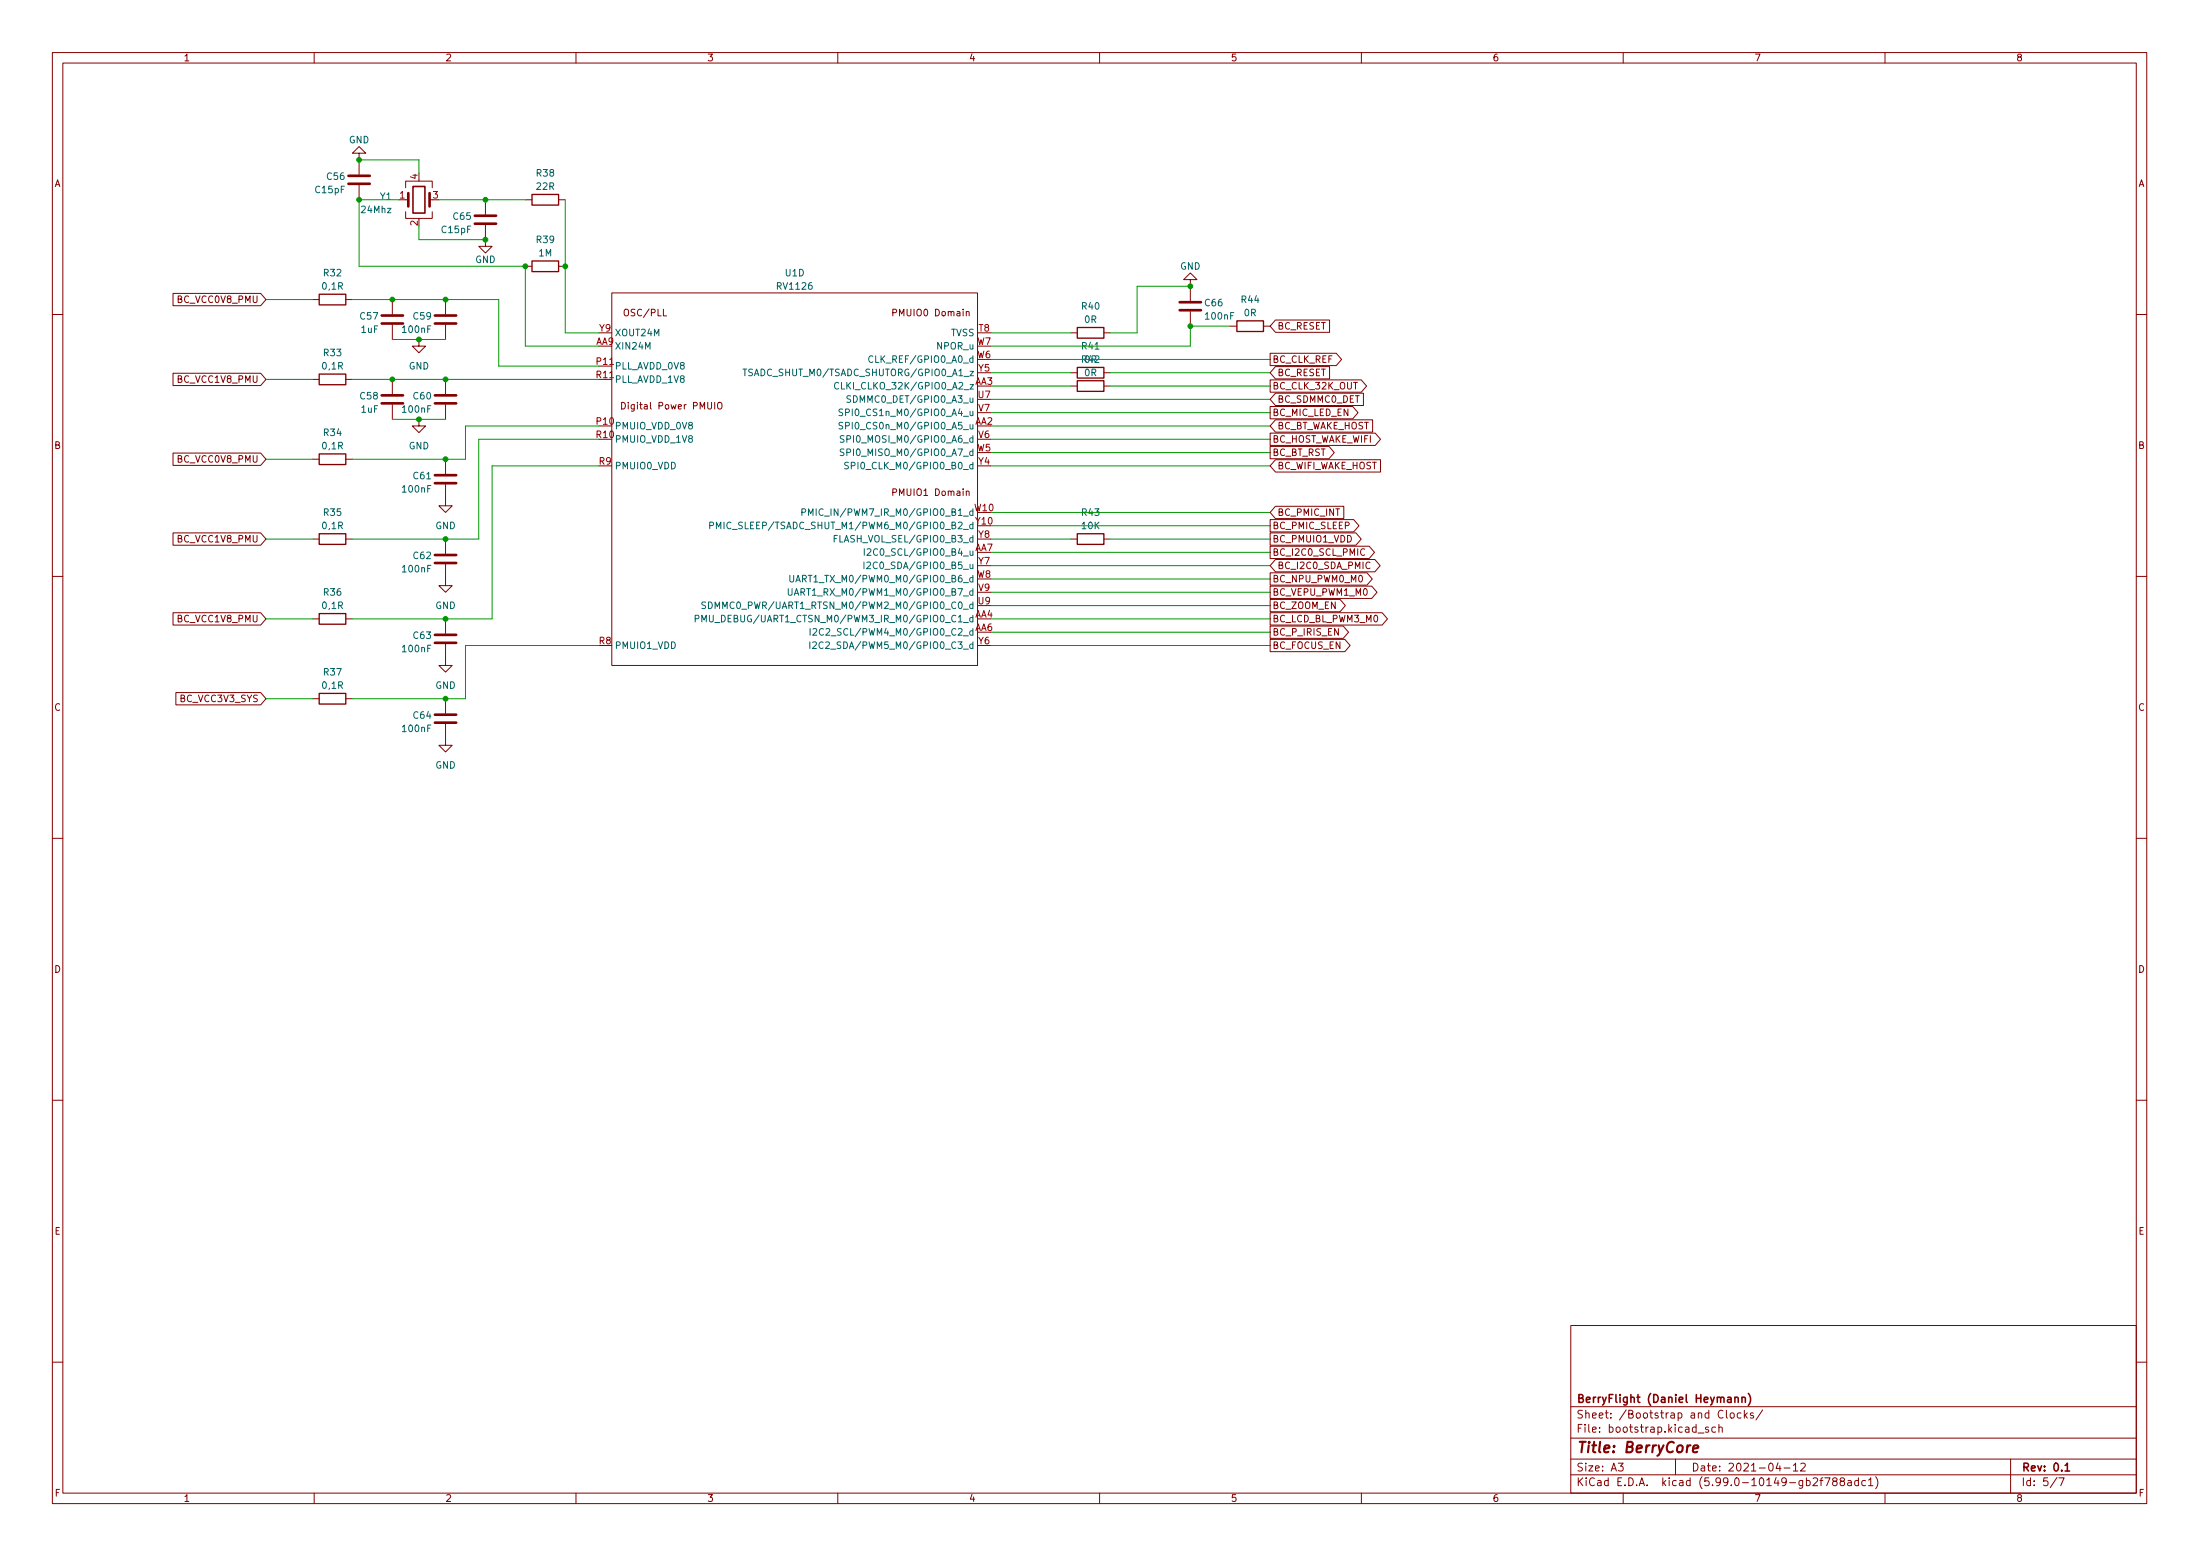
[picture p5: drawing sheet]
<svg xmlns="http://www.w3.org/2000/svg" width="420mm" height="297mm" viewBox="0 0 420 297" stroke-linecap="round" stroke-linejoin="round" font-family="sans-serif">
<g fill="none" stroke="#840000" stroke-width=".19">
<path d="M10 10h400v277h-400zM12 12h396v273h-396zM60 10v2M110 10v2M160 10v2M210 10v2M260 10v2M310 10v2M360 10v2M68.6 29.2h-1.3l1.3-1.2 1.2 1.2h-1.2v4.1M68.6 35.3v2.8M77.5 35.9v-1.3h5v1.3"/>
<path d="M77.5 38.1h.5M82 38.1h.5M92.7 38.1v2.8M100.3 38.1h1.3M106.7 38.1h1.2M33 56h16.8l1 1.2-1 1.2h-16.8zM59.7 57.2h1.3M66 57.2h1.3M74.9 57.2v2.8M77.5 40.4v1.3h5v-1.3M85.1 57.2v2.8M92.7 43v4h-1.3l1.3 1.3 1.3-1.3h-1.3"/>
<path d="M100.3 50.8h1.3M106.7 50.8h1.2M116.8 55.9h69.9v71.1h-69.9zM184.5 59.6l.2-.1h.3l.1 .8M227.3 53.4h1.3l-1.3-1.3-1.2 1.3h1.2v4M227.3 59.5v2.8M10 60h2M33 71.3h16.8l1 1.1-1 1.2h-16.8zM59.7 72.4h1.3M66 72.4h1.3M74.9 62v2.8M74.9 72.4v2.8"/>
<path d="M74.9 77.3v2.7M80 64.8v1.3h-1.3l1.3 1.2 1.3-1.2h-1.3M85.1 62v2.8M85.1 72.4v2.8M85.1 77.3v2.7M118.7 76.8a.64 .64 0 0 1 .7 .6 .64 .64 0 0 1-.7 .7zM137.2 76.9l.1-.1a.43 .43 0 0 1 .6 .4v.5a.42 .42 0 0 1-.4 .4 .42 .42 0 0 1-.5-.4zM204.5 63.5h1.2M204.5 71.2h1.2M204.5 73.7h1.2M210.8 63.5h1.3M210.8 71.2h1.3"/>
<path d="M210.8 73.7h1.3M234.9 62.3h1.3M241.3 62.3h1.3M242.6 77.6h15.7l1.1 1.2-1.1 1.2h-15.7zM242.6 67.4h12.6l1 1.2-1 1.2h-12.6zM242.6 72.5h17.4l1 1.2-1 1.2h-17.4zM243.6 61.1h10.3v2.3h-10.3l-1-1.1zM243.6 75.1h16.8v2.3h-16.8l-1-1.2zM243.6 70h10.3v2.3h-10.3l-1-1.1zM408 60h2M33 86.5h16.8l1 1.2-1 1.1h-16.8zM59.7 87.7h1.3"/>
<path d="M66 87.7h1.3M80 80v1.3h-1.3l1.3 1.3 1.3-1.3h-1.3M85.1 92.5v4.1h-1.3l1.3 1.2 1.3-1.2h-1.3M85.1 87.7v2.8M184.5 93.9l.2-.2 .3 .1 .1 .8M242.6 99.2h15.9l1 1.2-1 1.1h-15.9zM242.6 82.7h20l1.1 1.2-1.1 1.1h-20zM242.6 85.2h11.2l1 1.2-1 1.2h-11.2zM243.6 87.8h20.1v2.3h-20.1l-1-1.2zM243.6 96.7h13v2.3h-13l-1-1.2zM243.6 80.1h18.5v2.4h-18.5l-1-1.2zM10 110h2"/>
<path d="M33 117h16.8l1 1.1-1 1.2h-16.8zM33 101.7h16.8l1 1.2-1 1.2h-16.8zM59.7 102.9h1.3M59.7 118.1h1.3M66 102.9h1.3M66 118.1h1.3M85.1 107.7v4.1h-1.3l1.3 1.3 1.3-1.3h-1.3M85.1 102.9v2.8M85.1 118.1v2.8M204.5 102.9h1.2M210.8 102.9h1.3M242.6 119.5h13.9l1 1.2-1 1.2h-13.9z"/>
<path d="M242.6 109.4h18.5l1 1.1-1 1.2h-18.5zM242.6 111.9h19.4l1 1.2-1 1.1h-19.4zM242.6 104.3h18.9l1 1.1-1 1.2h-18.9zM242.6 101.7h16.4l1 1.2-1 1.2h-16.4zM242.6 114.4h13.3l1 1.2-1 1.2h-13.3zM242.6 117h21.4l1 1.1-1 1.2h-21.4zM243.6 106.8h19l1 1.2-1 1.2h-19l-1-1.2zM260.6 104.9a.6 .6 0 0 0-.8 .4 .6 .6 0 0 0 .6 .7l.2-.1M408 110h2M33.6 132.2h16.2l1 1.2-1 1.2h-16.2zM59.7 133.4h1.3M66 133.4h1.3"/>
<path d="M85.1 123v4h-1.3l1.3 1.3 1.3-1.3h-1.3M85.1 138.2v4.1h-1.3l1.3 1.2 1.3-1.2h-1.3M85.1 133.4v2.8M242.6 122.1h14.2l1.1 1.1-1.1 1.2h-14.2zM10 160h2M408 160h2M10 210h2M408 210h2M300 253h108v32h-108zM10 260h2M300 278.5h108M300 274.5h108"/>
<path d="M300 268.5h108M309.1 279.3h.9l-.5 .6 .4 .1v.7l-.2 .1-.6-.1M320 278.5v3M324.3 273.6h1.1M326.3 272.5l-.4-.1-.2 .2 .1 .2 .5 .2v.3h-.6M327.6 272.5l-.4-.1-.3 .3 .2 .6h.5M328.3 272.6l.2-.2 .4 .1v.9M328.3 271.9v1.5M329.7 269.2v1.3l.2 .2M330.6 269.8l.3-.1 .3 .3v.4l-.3 .3-.3-.1-.2-.2zM332.5 269.8l-.4-.1-.3 .3 .1 .6h.6M333.1 269.2v1.5"/>
<path d="M333.3 270.1l.4 .6M333.7 269.7l-.6 .6M334.9 269.8l-.4-.1-.2 .2 .1 .2 .5 .2v.3h-.6M336.6 269.1l-1.2 2M339.6 279.2l-.4 1.1h.9M339.9 279.8v1M342.5 279.7l.4-.4v1.5M343.9 279.5l.6-.2 .2 .2 .1 .2-1 1.1h1M384 278.5v6.5M408 260h2M60 285v2M110 285v2"/>
<path d="M160 285v2M210 285v2M260 285v2M300 281.5h108M310 285v2M340.7 280.2h1.2M342.5 280.8h.9M346.3 282.3l.5-.2 .3 .2v.2l-.9 1.1h.9M347.6 282.6h.5M348.1 282.1l-.3 .2v1.3M348.5 282.1h1l-.6 1.5M350.3 282.8l-.3-.3 .1-.2 .2-.2 .4 .1 .2 .2-.1 .2-.7 .2-.1 .2 .1 .5 .2 .1h.3l.3-.3-.1-.4-.2-.1"/>
<path d="M351.7 282.8l-.3-.3 .1-.2 .2-.2 .4 .1 .2 .2-.1 .2-.6 .2-.2 .2 .1 .5 .2 .1h.3l.3-.3-.1-.4-.2-.1M352.9 282.7h.6l.1 .9M353.6 283h-.5a.29 .29 0 0 0-.3 .3 .29 .29 0 0 0 .3 .3l.5-.1M354.9 282.7l-.4-.1-.3 .3 .2 .6h.5M354.9 282.1v1.5M356.3 282.7l-.4-.1-.3 .3 .1 .6h.6M356.8 282.5l.5-.4v1.5M356.8 283.6h.9M358.2 281.9a1.72 1.72 0 0 1 0 2.3M360 285v2M392.9 282l-1.3 2M393.2 282.1h1l-.6 1.5"/>
</g>
<path d="M78.9 35.6h2.3v5.1h-2.3zM331.3 266.9l.2-.2 .4 .1 .1 .9M331.3 266.7v1M332.7 266.9l.2-.2 .4 .1v.9M332.7 266.7v1M333.9 266a1.72 1.72 0 0 1 0 2.3M394.4 279.7l.4-.4v1.5M394.4 280.8h.9" fill="none" stroke="#840000" stroke-width=".3"/>
<path d="M323.3 276.6l1-.2v-.4h-.8l-.2 1 .2 .2 .6-.1" fill="none" stroke="#840000" stroke-width=".4"/>
<g fill="none" stroke="#840000" stroke-width=".25">
<path d="M101.6 37.1h5.1v2.1h-5.1zM61 56.2h5v2h-5zM101.6 49.8h5.1v2.1h-5.1zM61 71.4h5v2h-5zM205.7 62.5h5.1v2.1h-5.1zM205.7 70.1h5.1v2.1h-5.1zM205.7 72.7h5.1v2h-5.1zM236.2 61.3h5.1v2h-5.1zM61 86.7h5v2h-5zM61 117.1h5v2.1h-5zM61 101.9h5v2h-5zM205.7 101.9h5.1v2h-5.1z"/>
<path d="M61 132.4h5v2h-5z"/>
</g>
<g fill="none" stroke="#840000" stroke-width=".51">
<path d="M66.5 35.1h4.1M66.5 33.6h4.1M78 36.9v2.5M82 36.9v2.5M90.7 42.7h4M90.7 41.2h4M225.3 59.2h4.1M225.3 57.7h4.1M72.9 61.8h4.1M72.9 60.2h4.1M72.9 77h4.1M72.9 75.5h4.1"/>
<path d="M83.1 61.8h4M83.1 60.2h4M83.1 77h4M83.1 75.5h4M83.1 92.2h4M83.1 90.7h4M83.1 107.5h4M83.1 106h4M83.1 138h4M83.1 136.4h4M83.1 122.7h4M83.1 121.2h4"/>
</g>
<g fill="none" stroke="#006464" stroke-width=".19">
<path d="M141.9 70.5h.7M142.3 70.5v1.2M160.2 73.1a.6 .6 0 0 0-.9 .4 .6 .6 0 0 0 .6 .8l.3-.1M160.9 78.1h-.4l-.2 .1v.4l.5 .2 .1 .3-.2 .3-.5-.1M161.5 78.7h.6l.1-.2v-.3l-.7-.1v1.3M162.5 75.6l-.5-.1-.2 .2v.3l.5 .3 .2 .3-.3 .2h-.5M166.7 68a.6 .6 0 0 0-.8 .5 .6 .6 0 0 0 .6 .7l.2-.1M153.1 97.8l.7-.1 .1-.1-.1-.3-.7-.2v1.3M154.4 98.4v-1.3l.4 .9 .5-.9v1.3M160.9 80.7l-.4-.1-.2 .1v.4l.5 .2 .1 .3-.2 .3-.5-.1M161.2 83.2h-.5l-.2 .1v.3l.6 .3 .1 .3-.3 .2h-.4M161.2 85.8l-.5-.1-.2 .1v.4l.6 .2 .1 .3-.3 .3-.4-.1"/>
<path d="M161.5 81.3l.6-.1 .1-.2v-.3l-.7-.1v1.3M162 88.3l-.4-.1-.2 .2v.3l.5 .3 .1 .3-.2 .2h-.5M132.8 118.1h.6l.1-.2-.1-.3-.6-.1v1.2M134 118.7v-1.2l.5 .9 .4-.9v1.2M134.8 115l-.5-.1-.2 .1v.4l.5 .2 .2 .3-.3 .3-.5-.1M135.3 114.9a.64 .64 0 0 1 .7 .6 .64 .64 0 0 1-.7 .7zM135.5 117.5v1l.2 .2h.4l.1-.2v-1M135.5 100.3h.7l.1-.2-.1-.3-.7-.1v1.2M136.6 116.2v-1.3l.4 .9 .4-.9v1.3M136.8 100.9v-1.2l.4 .9 .5-.9v1.2M150.5 112.4v1l.3 .2h.4l.1-.2v-1M150.8 109.8v1.1l.3 .2 .4-.1 .1-.1v-1.1"/>
<path d="M151.7 113.6l.4-1.2 .4 1.2M151.8 113.3h.6M152 111.1l.4-1.3 .4 1.3M152.1 110.7h.6M154.7 120v1.3M159.3 102.8h.4M159.9 102.2h-.6v1.3M165 107.3v1.3M165.1 104.8v1.2M165.5 107.4l.5-.1 .3 .4-.8 .9h.8M165.6 104.9l.5-.1 .2 .3-.8 .9h.8M154.7 122.5v1.3"/>
<path d="M155.2 122.7l.5-.2 .2 .4-.8 .9h.8M155.3 120.1l.4-.1 .3 .4-.8 .9h.8M157.2 122.7a.6 .6 0 0 0-.8 .4 .6 .6 0 0 0 .6 .7l.2-.1M157.3 120.1a.6 .6 0 0 0-.9 .4 .6 .6 0 0 0 .6 .8l.3-.2"/>
</g>
<g fill="none" stroke="#009600" stroke-width=".19">
<path d="M68.6 30.5h11.4v2.6M76.2 38.1h-7.6v12.7h31.7v15.3h14M83.8 38.1h16.5M107.9 38.1v25.4h6.4M50.8 57.2h8.9M67.3 57.2h27.9v12.7h19.1M80 43.2v2.6h12.7M227.3 54.6h-10.1v8.9h-5.1M50.8 72.4h8.9M67.3 72.4h47M74.9 64.8h10.2M189.2 71.2h15.3"/>
<path d="M189.2 78.8h53.4M189.2 76.2h53.4M189.2 73.7h15.3M189.2 63.5h15.3M189.2 68.6h53.4M212.1 71.2h30.5M212.1 73.7h30.5M234.9 62.3h-7.6v3.8h-38.1M50.8 87.7h8.9M74.9 80h10.2M114.3 88.9h-20.3v29.2h-26.7M114.3 83.9h-22.9v19h-24.1"/>
<path d="M114.3 81.3h-25.4v6.4h-21.6M189.2 97.8h53.4M189.2 88.9h53.4M189.2 86.4h53.4M189.2 83.9h53.4M189.2 81.3h53.4M50.8 118.1h8.9M50.8 102.9h8.9M189.2 110.5h53.4M189.2 118.1h53.4M189.2 102.9h15.3M189.2 108h53.4"/>
<path d="M189.2 105.4h53.4M189.2 100.4h53.4M189.2 113.1h53.4M189.2 115.6h53.4M212.1 102.9h30.5M50.8 133.4h8.9M114.3 123.2h-25.4v10.2h-21.6M189.2 123.2h53.4M189.2 120.7h53.4"/>
</g>
<g fill="#009600" stroke="#009600" stroke-width=".19">
<circle cx="68.6" cy="30.5" r=".46"/>
<circle cx="68.6" cy="38.1" r=".46"/>
<circle cx="80" cy="64.8" r=".46"/>
<circle cx="85.1" cy="72.4" r=".46"/>
<circle cx="85.1" cy="57.2" r=".46"/>
<circle cx="92.7" cy="38.1" r=".46"/>
<circle cx="74.9" cy="72.4" r=".46"/>
<circle cx="74.9" cy="57.2" r=".46"/>
<circle cx="85.1" cy="118.1" r=".46"/>
<circle cx="80" cy="80" r=".46"/>
<circle cx="85.1" cy="133.4" r=".46"/>
<circle cx="85.1" cy="87.7" r=".46"/>
<circle cx="92.7" cy="45.8" r=".46"/>
<circle cx="100.3" cy="50.8" r=".46"/>
<circle cx="107.9" cy="50.8" r=".46"/>
<circle cx="227.3" cy="54.6" r=".46"/>
<circle cx="227.3" cy="62.3" r=".46"/>
<circle cx="85.1" cy="102.9" r=".46"/>
</g>
<text font-size="2.8" fill="#840000" x="301" y="277.3">Title: BerryCore</text>
<g font-size="2.1" fill="#840000">
<text x="301" y="267.8">BerryFlight (Daniel Heymann)</text>
<text x="301" y="273.5">File: bootstrap.kicad_sch</text>
<text x="301" y="270.8">Sheet: /Bootstrap and Clocks/</text>
<text x="301" y="280.9">Size: A3</text>
<text x="323" y="280.9">Date: 2021-04-12</text>
<text x="386" y="280.9">Rev: 0.1</text>
<text x="301" y="283.7">KiCad E.D.A. kicad (5.99.0-10149-gb2f788adc1)</text>
<text x="386" y="283.7">Id: 5/7</text>
</g>
<g font-size="1.8" fill="#840000">
<text x="35" y="11.7">1</text>
<text x="85" y="11.7">2</text>
<text x="135" y="11.7">3</text>
<text x="185" y="11.7">4</text>
<text x="235" y="11.7">5</text>
<text x="285" y="11.7">6</text>
<text x="335" y="11.7">7</text>
<text x="385" y="11.7">8</text>
<text x="10.3" y="35.7">A</text>
<text x="408.3" y="35.7">A</text>
<text x="34.1" y="57.8">BC_VCC0V8_PMU</text>
<text x="119.4" y="60.4">OSC/PLL</text>
<text x="170.9" y="60.4">PMUIO0 Domain</text>
<text x="243.9" y="62.9">BC_RESET</text>
<text x="243" y="69.3">BC_CLK_REF</text>
<text x="243.9" y="71.8">BC_RESET</text>
<text x="34.1" y="73.1">BC_VCC1V8_PMU</text>
<text x="243" y="74.3">BC_CLK_32K_OUT</text>
<text x="243.9" y="76.9">BC_SDMMC0_DET</text>
<text x="119.5" y="78.1">Digital Power PMUIO</text>
<text x="243" y="79.4">BC_MIC_LED_EN</text>
<text x="243.9" y="82">BC_BT_WAKE_HOST</text>
<text x="10.3" y="85.7">B</text>
<text x="34.1" y="88.3">BC_VCC0V8_PMU</text>
<text x="243" y="84.5">BC_HOST_WAKE_WIFI</text>
<text x="243" y="87">BC_BT_RST</text>
<text x="243.9" y="89.6">BC_WIFI_WAKE_HOST</text>
<text x="408.3" y="85.7">B</text>
<text x="170.9" y="94.7">PMUIO1 Domain</text>
<text x="243" y="101">BC_PMIC_SLEEP</text>
<text x="243.9" y="98.5">BC_PMIC_INT</text>
<text x="34.1" y="103.5">BC_VCC1V8_PMU</text>
<text x="243" y="106.1">BC_I2C0_SCL_PMIC</text>
<text x="243" y="103.5">BC_PMUIO1_VDD</text>
<text x="243" y="111.2">BC_NPU_PWM0_M0</text>
<text x="243" y="113.7">BC_VEPU_PWM1_M0</text>
<text x="243.9" y="108.6">BC_I2C0_SDA_PMIC</text>
<text x="34.1" y="118.8">BC_VCC1V8_PMU</text>
<text x="243" y="116.2">BC_ZOOM_EN</text>
<text x="243" y="118.8">BC_LCD_BL_PWM3_M0</text>
<text x="243" y="121.3">BC_P_IRIS_EN</text>
<text x="243" y="123.9">BC_FOCUS_EN</text>
<text x="10.3" y="135.7">C</text>
<text x="34.5" y="134">BC_VCC3V3_SYS</text>
<text x="408.3" y="135.7">C</text>
<text x="10.3" y="185.7">D</text>
<text x="408.3" y="185.7">D</text>
<text x="10.4" y="235.7">E</text>
<text x="408.4" y="235.7">E</text>
<text x="10.4" y="285.7">F</text>
<text x="35" y="286.7">1</text>
<text x="85" y="286.7">2</text>
<text x="135" y="286.7">3</text>
<text x="185" y="286.7">4</text>
<text x="235" y="286.7">5</text>
<text x="285" y="286.7">6</text>
<text x="335" y="286.7">7</text>
<text x="385" y="286.7">8</text>
<text x="408.4" y="285.7">F</text>
</g>
<g font-size="1.8" fill="#006464">
<text x="66.6" y="27.3">GND</text>
<text x="62.5" y="34.3">C56</text>
<text x="102.5" y="33.7">R38</text>
<text x="60.3" y="36.9">C15pF</text>
<text x="69.1" y="40.7">24Mhz</text>
<text x="72.6" y="38.1">Y1</text>
<text x="86.6" y="41.9">C65</text>
<text x="102.5" y="36.2">22R</text>
<text x="84.4" y="44.5">C15pF</text>
<text x="102.5" y="46.4">R39</text>
<text x="61.9" y="52.7">R32</text>
<text x="90.7" y="50.2">GND</text>
<text x="102.9" y="48.9">1M</text>
<text x="150" y="52.7">U1D</text>
<text x="225.4" y="51.5">GND</text>
<text x="61.6" y="55.3">0,1R</text>
<text x="148.6" y="55.3">RV1126</text>
<text x="206.7" y="59.1">R40</text>
<text x="230.2" y="58.5">C66</text>
<text x="237.1" y="57.8">R44</text>
<text x="68.8" y="61">C57</text>
<text x="69" y="63.5">1uF</text>
<text x="77" y="63.5">100nF</text>
<text x="79" y="61">C59</text>
<text x="117.3" y="64.2">XOUT24M</text>
<text x="181.6" y="64.2">TVSS</text>
<text x="207.1" y="61.6">0R</text>
<text x="230.3" y="61">100nF</text>
<text x="237.6" y="60.4">0R</text>
<text x="61.6" y="70.5">0,1R</text>
<text x="61.9" y="68">R33</text>
<text x="78" y="70.5">GND</text>
<text x="117.3" y="66.7">XIN24M</text>
<text x="117.3" y="70.5">PLL_AVDD_0V8</text>
<text x="143.4" y="71.8">TSADC_SHUT_M0/TSADC_SHUTORG/GPIO0_A1_z</text>
<text x="166.8" y="69.3">CLK_REF/GPIO0_A0_d</text>
<text x="179" y="66.7">NPOR_u</text>
<text x="206.7" y="66.7">R41</text>
<text x="207.1" y="69.3">0R</text>
<text x="207.1" y="71.8">0R</text>
<text x="68.8" y="76.2">C58</text>
<text x="79" y="76.2">C60</text>
<text x="117.3" y="73.1">PLL_AVDD_1V8</text>
<text x="160.8" y="74.3">CLKI_CLKO_32K/GPIO0_A2_z</text>
<text x="162.8" y="76.9">SDMMC0_DET/GPIO0_A3_u</text>
<text x="61.9" y="83.2">R34</text>
<text x="69" y="78.8">1uF</text>
<text x="77" y="78.8">100nF</text>
<text x="117.3" y="82">PMUIO_VDD_0V8</text>
<text x="162.2" y="82">SPI0_CS0n_M0/GPIO0_A5_u</text>
<text x="162.2" y="79.4">SPI0_CS1n_M0/GPIO0_A4_u</text>
<text x="61.6" y="85.8">0,1R</text>
<text x="78" y="85.8">GND</text>
<text x="117.3" y="84.5">PMUIO_VDD_1V8</text>
<text x="117.3" y="89.6">PMUIO0_VDD</text>
<text x="162.2" y="84.5">SPI0_MOSI_M0/GPIO0_A6_d</text>
<text x="162.2" y="87">SPI0_MISO_M0/GPIO0_A7_d</text>
<text x="163.1" y="89.6">SPI0_CLK_M0/GPIO0_B0_d</text>
<text x="77" y="94">100nF</text>
<text x="79" y="91.5">C61</text>
<text x="61.6" y="101">0,1R</text>
<text x="61.9" y="98.5">R35</text>
<text x="83.1" y="101">GND</text>
<text x="138.7" y="101">PMIC_SLEEP/TSADC_SHUT_M1/PWM6_M0/GPIO0_B2_d</text>
<text x="155.8" y="98.5">PMIC_IN/PWM7_IR_M0/GPIO0_B1_d</text>
<text x="206.7" y="98.5">R43</text>
<text x="206.7" y="101">10K</text>
<text x="79" y="106.7">C62</text>
<text x="160" y="103.5">FLASH_VOL_SEL/GPIO0_B3_d</text>
<text x="166.7" y="106.1">I2C0_SCL/GPIO0_B4_u</text>
<text x="61.9" y="113.7">R36</text>
<text x="77" y="109.3">100nF</text>
<text x="153" y="113.7">UART1_RX_M0/PWM1_M0/GPIO0_B7_d</text>
<text x="153.2" y="111.2">UART1_TX_M0/PWM0_M0/GPIO0_B6_d</text>
<text x="166.5" y="108.6">I2C0_SDA/GPIO0_B5_u</text>
<text x="61.6" y="116.2">0,1R</text>
<text x="83.1" y="116.2">GND</text>
<text x="136.1" y="118.8">PMU_DEBUG/UART1_CTSN_M0/PWM3_IR_M0/GPIO0_C1_d</text>
<text x="137.3" y="116.2">SDMMC0_PWR/UART1_RTSN_M0/PWM2_M0/GPIO0_C0_d</text>
<text x="77" y="124.5">100nF</text>
<text x="79" y="122">C63</text>
<text x="117.3" y="123.9">PMUIO1_VDD</text>
<text x="157.3" y="123.9">I2C2_SDA/PWM5_M0/GPIO0_C3_d</text>
<text x="157.5" y="121.3">I2C2_SCL/PWM4_M0/GPIO0_C2_d</text>
<text x="61.6" y="131.5">0,1R</text>
<text x="61.9" y="128.9">R37</text>
<text x="83.1" y="131.5">GND</text>
<text x="79" y="137.2">C64</text>
<text x="77" y="139.7">100nF</text>
<text x="83.1" y="146.7">GND</text>
</g>
<g font-size="1.8" fill="#a90000">
<text x="79.8" y="34.2" transform="rotate(-90 79.8 34.2)">4</text>
<text x="76.3" y="37.9">1</text>
<text x="82.7" y="37.9">3</text>
<text x="79.8" y="43.1" transform="rotate(-90 79.8 43.1)">2</text>
<text x="113.8" y="65.8">AA9</text>
<text x="114.5" y="63.3">Y9</text>
<text x="186.6" y="65.8">W7</text>
<text x="186.9" y="63.3">T8</text>
<text x="114" y="69.6">P11</text>
<text x="186.6" y="68.4">W6</text>
<text x="186.9" y="70.9">Y5</text>
<text x="113.9" y="72.2">R11</text>
<text x="186.2" y="73.4">AA3</text>
<text x="186.8" y="76">U7</text>
<text x="113.9" y="83.6">R10</text>
<text x="114" y="81.1">P10</text>
<text x="186.2" y="81.1">AA2</text>
<text x="186.9" y="83.6">V6</text>
<text x="186.9" y="78.5">V7</text>
<text x="114.4" y="88.7">R9</text>
<text x="186.6" y="86.1">W5</text>
<text x="186.9" y="88.7">Y4</text>
<text x="186.1" y="97.6">W10</text>
<text x="186.4" y="100.1">Y10</text>
<text x="186.2" y="105.2">AA7</text>
<text x="186.9" y="107.7">Y7</text>
<text x="186.9" y="102.7">Y8</text>
<text x="186.6" y="110.3">W8</text>
<text x="186.9" y="112.8">V9</text>
<text x="186.2" y="117.9">AA4</text>
<text x="186.8" y="115.4">U9</text>
<text x="114.4" y="123">R8</text>
<text x="186.2" y="120.4">AA6</text>
<text x="186.9" y="123">Y6</text>
</g>
</svg>
